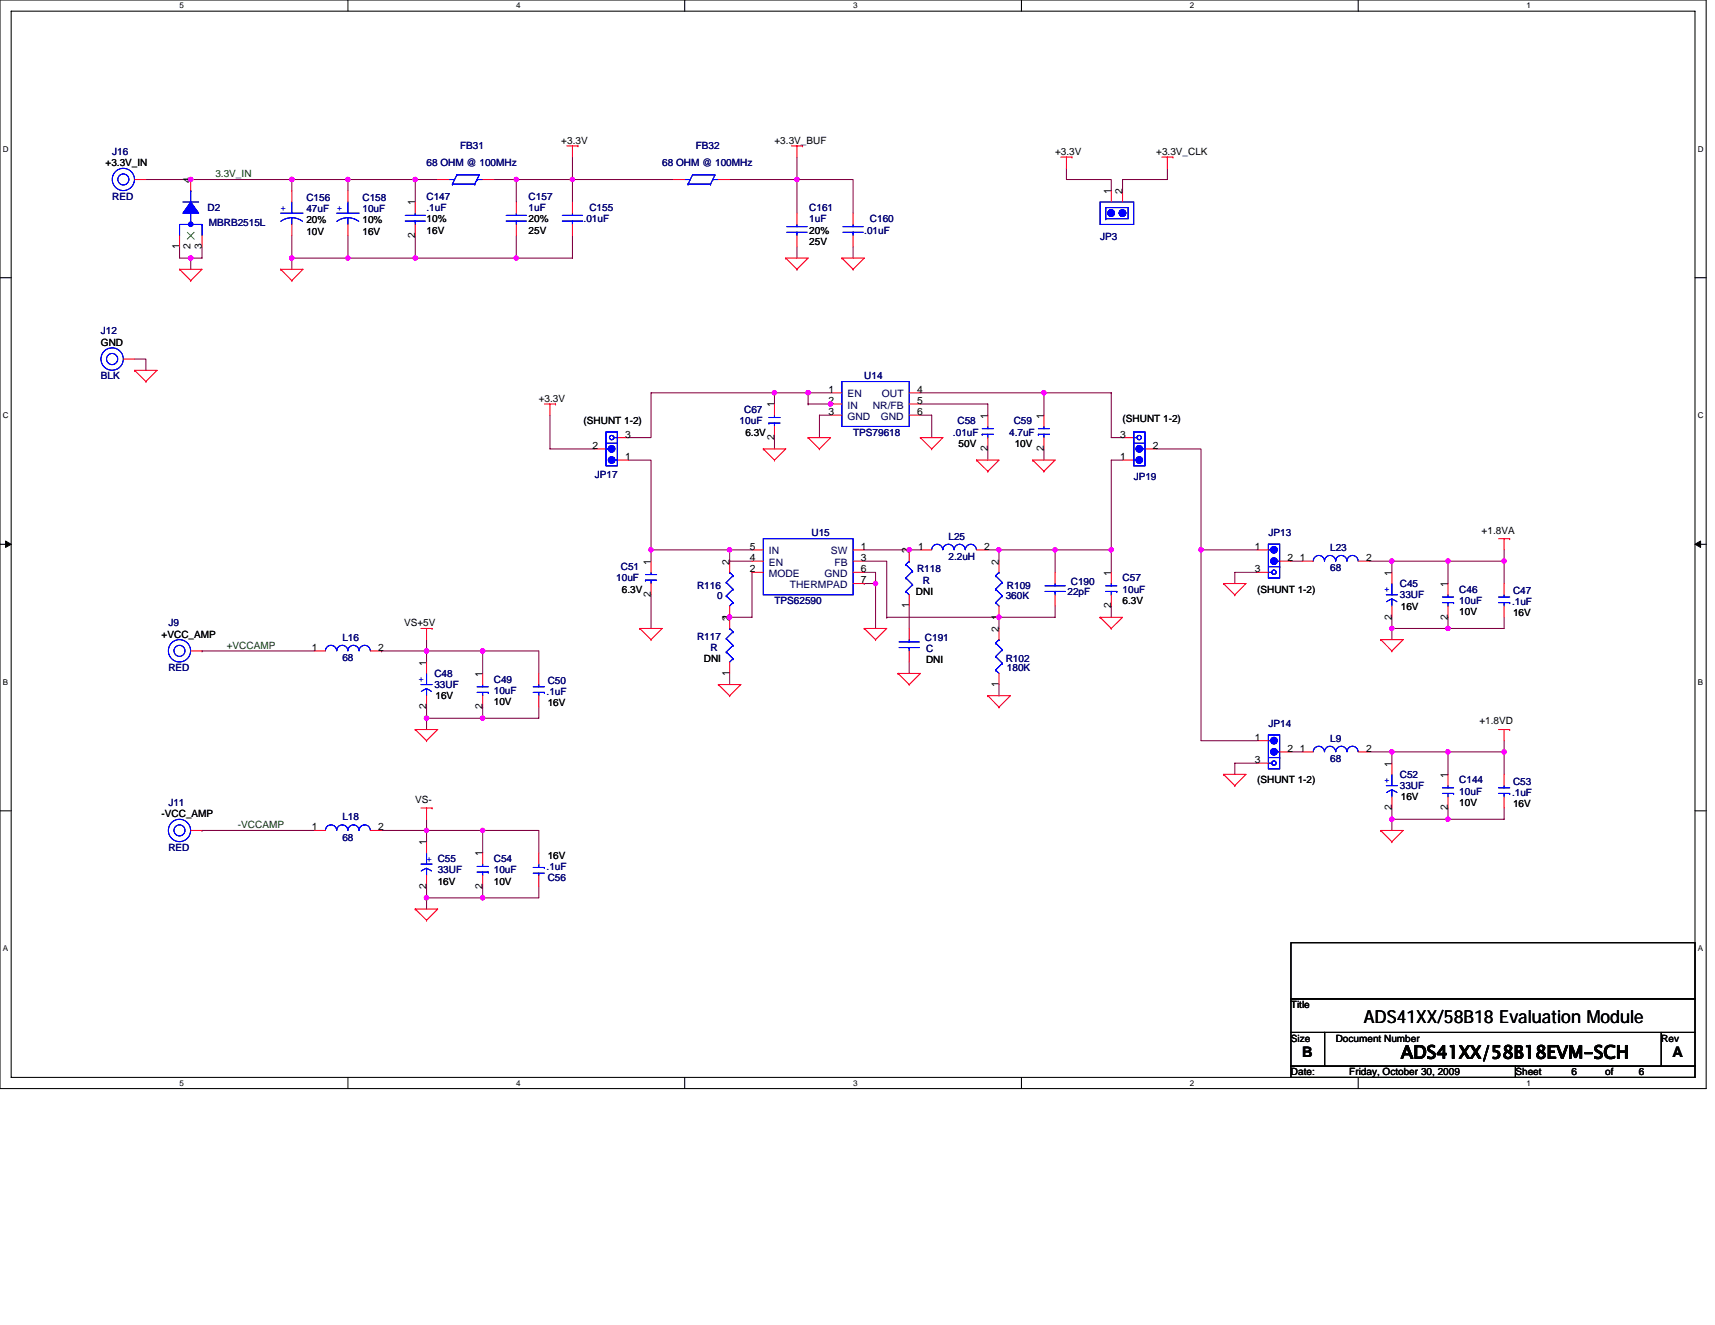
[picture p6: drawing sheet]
<svg xmlns="http://www.w3.org/2000/svg" width="279mm" height="216mm" viewBox="0 0 279 216" stroke-linecap="round" stroke-linejoin="round" font-family="sans-serif">
<path d="M0 0h278v177.4h-278zM1.8 1.8h274.3v173.8h-274.3z" fill="none" stroke="#000" stroke-width=".17"/>
<g fill="#fff">
<path d="M29.3 .2h.7v1.5h-.7z"/>
<path d="M29.3 175.7h.7v1.5h-.7z"/>
</g>
<path d="M56.7 0v1.8M56.7 175.6v1.8" fill="none" stroke="#000" stroke-width=".17"/>
<g fill="#fff">
<path d="M84.1 .2h.7v1.5h-.7z"/>
<path d="M84.1 175.7h.7v1.5h-.7z"/>
</g>
<path d="M111.5 0v1.8M111.5 175.6v1.8" fill="none" stroke="#000" stroke-width=".17"/>
<g fill="#fff">
<path d="M139 .2h.7v1.5h-.7z"/>
<path d="M139 175.7h.7v1.5h-.7z"/>
</g>
<path d="M166.4 0v1.8M166.4 175.6v1.8" fill="none" stroke="#000" stroke-width=".17"/>
<g fill="#fff">
<path d="M193.8 .2h.8v1.5h-.8z"/>
<path d="M193.8 175.7h.8v1.5h-.8z"/>
</g>
<path d="M221.3 0v1.8M221.3 175.6v1.8" fill="none" stroke="#000" stroke-width=".17"/>
<g fill="#fff">
<path d="M248.7 .2h.7v1.5h-.7z"/>
<path d="M248.7 175.7h.7v1.5h-.7z"/>
<path d="M.5 23.5h.9v1.5h-.9z"/>
<path d="M276.6 23.5h1v1.5h-1z"/>
<path d="M.5 67h.9v1.4h-.9z"/>
<path d="M276.6 67h1v1.4h-1z"/>
</g>
<path d="M0 45.3h1.8M276.1 45.3h1.9" fill="none" stroke="#000" stroke-width=".17"/>
<g fill="#fff">
<path d="M.5 110.4h.8v1.5h-.8z"/>
<path d="M276.6 110.4h.9v1.5h-.9z"/>
</g>
<path d="M0 88.7h1.8M276.1 88.7h1.9" fill="none" stroke="#000" stroke-width=".17"/>
<path d="M.9 88.2l.9 .5-.9 .5zM276.1 88.7l1-.5v1z" fill="#000" stroke="#000" stroke-width=".16"/>
<g fill="#fff">
<path d="M.5 153.8h.8v1.5h-.8z"/>
<path d="M276.6 153.8h.9v1.5h-.9z"/>
</g>
<path d="M0 132.1h1.8M276.1 132.1h1.9M210.3 153.6h65.8v9.2h-65.8zM210.3 162.8h65.8v5.4h-65.8zM210.3 168.2h5.5v5.5h-5.5zM210.3 173.7h36.6v1.9h-36.6zM215.8 168.2h54.9v5.5h-54.9zM246.9 173.7h29.2v1.9h-29.2zM270.7 168.2h5.4v5.5h-5.4z" fill="none" stroke="#000" stroke-width=".17"/>
<g fill="none" stroke="#800040" stroke-width=".17">
<path d="M23.8 29.3h7.3M31.1 29.3h.1M31.1 29.3h36.5M47.5 38.4v3.7M47.5 29.3v1.8M47.5 29.3h.1M56.7 29.3h.1M56.7 38.4v3.7M56.7 29.3v1.8M67.6 29.3h.1M67.6 38.4v3.7M67.6 29.3v3.6"/>
<path d="M67.6 29.3h3.7M80.5 29.3h3.6M84.1 29.3h9.2M84.1 29.3h.1M84.1 38.4v3.7M84.1 29.3v3.6M93.3 38.4v3.7h-9.2M93.3 29.3h.1M93.3 25.6v3.7M93.3 29.3h16.4M93.3 29.3v3.6M118.9 29.3h10.9"/>
<path d="M129.8 25.6v3.7M129.8 29.3h.1M129.8 29.3v5.4M129.8 29.3h9.2v5.4M173.7 27.4v1.9h7.3v1.8M190.2 27.4v1.9h-7.3v1.8M21.9 58.5h1.9v1.8M29.3 40.2v1.9h1.8M31.1 42.1h.1M31.1 42.1v1.8M32.9 40.2v1.9h-1.8M47.5 42.1v1.8"/>
<path d="M47.5 42.1h.1M47.5 42.1h36.6M56.7 42.1h.1M67.6 42.1h.1M129.8 40.2v1.9M139 40.2v1.9M89.6 67.6v5.6h7.3M102.4 75h3.7v14.6M126.2 71.3v1.9M126.2 64h-20.1v7.3h-3.7M126.2 64h.1M126.2 64v1.8"/>
<path d="M126.2 64h9.1M131.7 64h.1M131.7 64v1.8M131.7 65.8h.1M131.7 65.8h3.6M135.3 67.6h-1.8v3.7M149.9 65.8h11v1.8M149.9 64h20.2M149.9 67.6h1.9v3.7M160.9 73.2v1.8M170.1 64v3.6M170.1 73.2v1.8"/>
<path d="M170.1 64h10.9M181 64h.1M181 64v7.3h1.9M182.9 75h-1.9v14.6M188.4 73.2h7.3v16.4M106.1 89.6h12.8M106.1 89.6h.1M106.1 96.9v5.5M106.1 89.6v1.8M118.9 89.6h3.6M118.9 89.6v1.8h3.6M118.9 89.6h.1"/>
<path d="M122.5 93.3v7.3h-3.6M140.8 91.4h3.7v9.2M140.8 89.6h7.3M140.8 93.3h1.8v1.8M140.8 95.1h.1M140.8 95.1h1.8M142.6 95.1h.1M142.6 95.1v7.3M148.1 89.6h.1M148.1 98.7v3.7M148.1 89.6h1.8M160.9 89.6h1.9"/>
<path d="M162.8 89.6v1.8M162.8 89.6h9.1v3.7M162.8 89.6h.1M171.9 98.7v1.9h-9.1M171.9 89.6h9.1M181 89.6h.1M181 98.7v1.9M181 89.6v3.7M195.7 89.6v31.1h9.1M195.7 89.6h.1M195.7 89.6h9.1M204.8 93.3h-3.6v1.8"/>
<path d="M210.3 91.4h1.8M223.1 91.4h12.8M226.8 91.4h.1M226.8 91.4v1.9M235.9 91.4h.1M235.9 91.4v3.7M235.9 91.4h9.1M245 91.4v3.7M245 89.6v1.8M32.9 106.1h.1M32.9 106.1h18.3M62.2 106.1h.1"/>
<path d="M62.2 106.1h25.6v3.6M69.5 106.1v1.8M69.5 106.1h.1M69.5 104.2v1.9M69.5 117h.1M69.5 115.2v1.8M69.5 117v1.9M69.5 117h9.1M78.6 106.1h.1M78.6 106.1v3.6M78.6 115.2v1.8M87.8 115.2v1.8h-9.2"/>
<path d="M118.9 100.6h.1M118.9 109.7v1.8M144.5 100.6h.1M144.5 100.6h18.3M148.1 107.9v1.8M162.8 100.6v1.8M162.8 111.5v1.9M226.8 102.4h.1M226.8 102.4v1.8M226.8 100.6v1.8M235.9 102.4h.1M235.9 100.6v1.8"/>
<path d="M245 100.6v1.8h-18.2M32.9 135.3h.1M32.9 135.3h18.3M62.2 135.3h7.3M69.5 135.3h18.3v3.7M69.5 135.3v1.9M69.5 135.3h.1M69.5 133.5v1.8M78.6 135.3h.1M78.6 135.3v3.7M204.8 124.4h-3.6v1.8M210.3 122.5h1.8"/>
<path d="M223.1 122.5h3.7M226.8 122.5v1.9M226.8 131.7v1.8M226.8 133.5v1.8M226.8 133.5h.1M226.8 122.5h.1M226.8 122.5h18.2M226.8 133.5h9.1M235.9 122.5h.1M235.9 122.5v3.7M235.9 131.7v1.8M245 122.5v3.7"/>
<path d="M245 120.7v1.8M245 131.7v1.8h-9.1M69.5 144.5v1.8M69.5 146.3h.1M69.5 146.3v1.8M78.6 146.3h.1M78.6 144.5v1.8M87.8 144.5v1.8h-18.3"/>
</g>
<g fill="#f0f" stroke="#f0f" stroke-width=".17">
<circle cx="235.9" cy="102.4" r=".35"/>
<circle cx="245" cy="122.5" r=".36"/>
<circle cx="235.9" cy="122.5" r=".36"/>
<circle cx="69.5" cy="106.1" r=".35"/>
<circle cx="69.5" cy="135.3" r=".35"/>
<circle cx="78.6" cy="146.3" r=".36"/>
<circle cx="78.6" cy="106.1" r=".35"/>
<circle cx="78.6" cy="135.3" r=".35"/>
<circle cx="69.5" cy="146.3" r=".36"/>
<circle cx="78.6" cy="117" r=".35"/>
<circle cx="69.5" cy="117" r=".35"/>
<circle cx="226.7" cy="102.4" r=".35"/>
<circle cx="235.9" cy="91.4" r=".36"/>
<circle cx="245" cy="91.4" r=".36"/>
<circle cx="235.9" cy="133.5" r=".35"/>
<circle cx="226.7" cy="133.5" r=".35"/>
<circle cx="226.7" cy="91.4" r=".36"/>
<circle cx="195.7" cy="89.6" r=".36"/>
<circle cx="118.9" cy="89.6" r=".36"/>
<circle cx="106.1" cy="89.6" r=".35"/>
<circle cx="118.8" cy="100.6" r=".36"/>
<circle cx="148.1" cy="89.6" r=".35"/>
<circle cx="162.7" cy="100.6" r=".36"/>
<circle cx="171.9" cy="89.6" r=".35"/>
<circle cx="162.7" cy="89.6" r=".35"/>
<circle cx="181" cy="89.6" r=".35"/>
<circle cx="67.7" cy="29.2" r=".36"/>
<circle cx="84.1" cy="29.2" r=".35"/>
<circle cx="84.1" cy="42" r=".35"/>
<circle cx="67.7" cy="42" r=".36"/>
<circle cx="56.7" cy="42" r=".35"/>
<circle cx="31.1" cy="42" r=".36"/>
<circle cx="47.5" cy="29.2" r=".35"/>
<circle cx="31.1" cy="29.2" r=".36"/>
<circle cx="93.2" cy="29.2" r=".35"/>
<circle cx="226.7" cy="122.5" r=".36"/>
<circle cx="56.7" cy="29.2" r=".35"/>
<circle cx="47.5" cy="42" r=".35"/>
<circle cx="142.6" cy="95.1" r=".36"/>
<circle cx="129.8" cy="29.2" r=".35"/>
<circle cx="131.7" cy="64" r=".36"/>
<circle cx="126.2" cy="64" r=".36"/>
<circle cx="135.3" cy="65.8" r=".35"/>
<circle cx="170.1" cy="64" r=".36"/>
</g>
<g fill="none" stroke="#f00" stroke-width=".17">
<path d="M21.9 29.3h1.9M29.3 38.4v1.8M31.1 38.4h.1M31.1 29.3v1.8M32.9 38.4v1.8M47.5 31.1v1.8M47.5 36.6v1.8M56.7 31.1v1.8M56.7 36.6v1.8M67.6 32.9v1.8M67.6 36.6v1.8M71.3 29.3h1.9"/>
<path d="M78.6 29.3h1.9M84.1 32.9v1.8M84.1 36.6v1.8M92.4 23.8h1.8M93.3 23.8v1.8M93.3 32.9v1.8M93.3 36.6v1.8M94.2 23.8h.1M109.7 29.3h1.8M117 29.3h1.9M128.9 23.8h1.8M129.8 23.8v1.8"/>
<path d="M129.8 34.7v1.9M129.8 38.4v1.8M130.7 23.8h.1M139 34.7v1.9M139 38.4v1.8M172.8 25.6h1.8M173.7 25.6v1.8M174.6 25.6h.1M181 31.1v1.8M182.9 31.1v1.8M189.3 25.6h1.8M190.2 25.6v1.8"/>
<path d="M191.1 25.6h.1M20.1 58.5h1.8M29.3 43.9h3.6l-1.8 1.8M29.3 43.9h.1M29.3 43.9l1.8 1.8M31.1 45.7h.1M45.7 43.9h3.7l-1.9 1.8M45.7 43.9h.1M45.7 43.9l1.8 1.8M47.5 45.7h.1M128 42.1h3.7l-1.9 1.8M128 42.1h.1"/>
<path d="M128 42.1l1.8 1.8M129.8 43.9h.1M137.2 42.1h3.6l-1.8 1.8M137.2 42.1h.1M137.2 42.1l1.8 1.8M139 43.9h.1M21.9 60.3h3.7l-1.8 1.9M21.9 60.3h.1M21.9 60.3l1.9 1.9M23.8 62.2h.1M88.7 65.8h1.8M89.6 65.8v1.8"/>
<path d="M90.5 65.8h.1M96.9 73.2h1.8M100.6 75h1.8M100.6 71.3h1.8M124.4 73.2h3.6l-1.8 1.8M124.4 73.2h.1M124.4 73.2l1.8 1.8M126.2 75h.1M126.2 65.8v1.8M126.2 69.5v1.8M131.7 71.3h3.6l-1.8 1.9M131.7 71.3h.1"/>
<path d="M131.7 71.3l1.8 1.9M133.5 73.2h.1M135.3 65.8h1.9M135.3 64h1.9M135.3 67.6h1.9M148.1 65.8h1.8M148.1 64h1.8M148.1 67.6h1.8M149.9 71.3h3.7l-1.8 1.9M149.9 71.3h.1M149.9 71.3l1.9 1.9M151.8 73.2h.1"/>
<path d="M159.1 75h3.7l-1.9 1.8M159.1 75h.1M159.1 75l1.8 1.8M160.9 76.8h.1M160.9 67.6v1.9M160.9 71.3v1.9M168.2 75h3.7l-1.8 1.8M168.2 75h.1M168.2 75l1.9 1.8M170.1 76.8h.1M170.1 67.6v1.9M170.1 71.3v1.9"/>
<path d="M182.9 75h1.8M182.9 71.3h1.8M186.5 73.2h1.9M106.1 91.4v1.9M106.1 95.1v1.8M118.9 91.4v1.9M118.9 98.7v3.7M122.5 91.4h1.9M122.5 89.6h1.9M122.5 93.3h1.9M139 91.4h1.8M139 89.6h1.8"/>
<path d="M139 93.3h1.8M139 95.1h1.8M148.1 89.6v1.8M148.1 96.9v1.8M149.9 89.6h1.9M159.1 89.6h1.8M162.8 91.4v1.9M162.8 98.7v1.9M171.9 93.3v1.8M171.9 96.9v1.8M181 93.3v1.8M181 96.9v1.8"/>
<path d="M199.3 95.1h3.7l-1.8 1.8M199.3 95.1h.1M199.3 95.1l1.9 1.8M201.2 96.9h.1M204.8 89.6h1.9M204.8 93.3h1.9M208.5 91.4h1.8M212.1 91.4h1.9M221.3 91.4h1.8M226.8 93.3v1.8M226.8 98.7v1.9M235.9 95.1v1.8"/>
<path d="M235.9 98.7v1.9M244.1 87.8h1.9M245 87.8v1.8M245 95.1v1.8M245 98.7v1.9M246 87.8h.1M31.1 106.1h1.8M51.2 106.1h1.8M60.3 106.1h1.9M67.6 118.9h3.7l-1.8 1.8M67.6 118.9h.1M67.6 118.9l1.9 1.8"/>
<path d="M68.6 102.4h1.8M69.5 102.4v1.8M69.5 107.9v1.8M69.5 113.4v1.8M70.4 102.4h.1M78.6 109.7v1.8M78.6 113.4v1.8M87.8 109.7v1.8M87.8 113.4v1.8M104.2 102.4h3.7l-1.8 1.8M104.2 102.4h.1M104.2 102.4l1.9 1.8"/>
<path d="M106.1 104.2h.1M117 111.5h3.7l-1.8 1.9M117 111.5h.1M117 111.5l1.9 1.9M118.9 113.4h.1M118.9 107.9v1.8M140.8 102.4h3.7l-1.9 1.8M140.8 102.4h.1M140.8 102.4l1.8 1.8M142.6 104.2h.1M146.3 109.7h3.6l-1.8 1.8M146.3 109.7h.1"/>
<path d="M146.3 109.7l1.8 1.8M148.1 111.5h.1M148.1 102.4v1.8M148.1 106.1v1.8M160.9 113.4h3.7l-1.8 1.8M160.9 113.4h.1M160.9 113.4l1.9 1.8M162.8 115.2h.1M162.8 102.4v1.8M162.8 109.7v1.8M179.2 100.6h3.7l-1.9 1.8M179.2 100.6h.1"/>
<path d="M179.2 100.6l1.8 1.8M181 102.4h.1M224.9 104.2h3.7l-1.8 1.9M224.9 104.2h.1M224.9 104.2l1.9 1.9M226.8 106.1h.1M244.1 118.9h1.9M245 118.9v1.8M246 118.9h.1M31.1 135.3h1.8M51.2 135.3h1.8M60.3 135.3h1.9"/>
<path d="M68.6 131.7h1.8M69.5 131.7v1.8M69.5 120.7h.1M69.5 137.2v1.8M70.4 131.7h.1M78.6 139v1.8M87.8 139v1.8M199.3 126.2h3.7l-1.8 1.8M199.3 126.2h.1M199.3 126.2l1.9 1.8M201.2 128h.1M204.8 120.7h1.9"/>
<path d="M204.8 124.4h1.9M208.5 122.5h1.8M212.1 122.5h1.9M221.3 122.5h1.8M224.9 135.3h3.7l-1.8 1.9M224.9 135.3h.1M224.9 135.3l1.9 1.9M226.8 137.2h.1M226.8 124.4v1.8M226.8 129.8v1.9M235.9 126.2v1.8M235.9 129.8v1.9"/>
<path d="M245 126.2v1.8M245 129.8v1.9M67.6 148.1h3.7l-1.8 1.8M67.6 148.1h.1M67.6 148.1l1.9 1.8M69.5 149.9h.1M69.5 142.6v1.9M78.6 142.6v1.9M87.8 142.6v1.9"/>
</g>
<g fill="none" stroke="#00f" stroke-width=".17">
<path d="M29.8 32.9h2.6M31.1 34.7v1.9M31.1 31.1h.1M31.1 31.1v1.8M32.9 36.6h-3.6v1.8M32.9 36.6h.1M32.9 36.6v1.8M45.7 34.7h3.7M47.5 35.5l-.7 .1-1.1 .5M47.5 35.5l.8 .1 1 .5M47.5 35.5v1.1M47.5 32.9v1.8"/>
<path d="M54.9 34.7h3.6M54.9 36.1a2.96 2.96 0 0 1 3.5 0M56.7 35.5v1.1M56.7 32.9v1.8M66 36h3.3M66 35.1h3.3M67.6 34.7v.4M67.6 36h.1M67.6 36v.6M73.2 29.3h.9M73.7 30h.1M73.7 30l.7-1.5h3.7l-.8 1.5"/>
<path d="M73.7 30h3.6M77.3 30h.1M77.7 29.3h.1M77.7 29.3h.9M82.5 36h3.3M82.5 35.1h3.3M84.1 34.7v.4M84.1 36h.1M84.1 36v.6M91.6 36h3.3M91.6 35.1h3.3M93.3 34.7v.4"/>
<path d="M93.3 36h.1M93.3 36v.6M111.5 29.3h1M112.1 30h.1M112.1 30l.7-1.5h3.7l-.7 1.5M112.1 30h3.7M115.8 30h.1M116.1 29.3h.1M116.1 29.3h.9M128.2 37.8h3.3M128.2 36.9h3.3M129.8 36.6v.3"/>
<path d="M129.8 37.8h.1M129.8 37.8v.6M137.3 37.8h3.3M137.3 36.9h3.3M139 36.6v.3M139 37.8h.1M139 37.8v.6M179.2 32.9h5.5v3.7h-5.5zM180.1 33.8h3.7v1.8h-3.7zM180.1 35.6h.1M180.1 33.8v1.8M98.7 70.4h1.9v5.5h-1.9z"/>
<path d="M98.7 73.2h.6M98.7 72.2h.1M98.7 72.2h1.9M99.3 74.6h.7v.7h-.7zM100 71.3h.6M100 75h.6M100 75h.1M125.3 68h1.8M125.3 68.9h.1M125.3 68.9h1.8M126.2 67.6v.4M126.2 68.9v.6"/>
<path d="M137.2 62.2h10.9v7.3h-10.9zM160 69.8h1.8M160 70.8h.1M160 70.8h1.8M160.9 69.5v.3M160.9 70.8v.5M169.2 69.8h1.8M169.2 70.8h.1M169.2 70.8h1.8M170.1 69.5v.3M170.1 70.8v.5M184.7 70.4h1.8v5.5h-1.8z"/>
<path d="M184.7 71.3h.6M184.7 75h.6M184.7 72.2h1.8M185.3 75h.1M185.3 74.6h.7v.7h-.7zM186 73.2h.5M186.5 72.2h.1M105.2 93.6h1.8M105.2 94.5h.1M105.2 94.5h1.8M106.1 93.3v.3M106.1 94.5v.6"/>
<path d="M118.3 97.1h.1M118.3 94.9h.1M118.3 97.1l1.1 1.1M118.3 94.9l1.1 1.1M118.9 93.3h.1M118.9 93.3l.5 .5M119.4 98.2h.1M119.4 96h.1M119.4 93.8h.1M119.4 98.2l-.5 .5M119.4 96l-1.1 1.1M119.4 93.8l-1.1 1.1"/>
<path d="M124.4 87.8h14.6v9.1h-14.6zM147.6 96.4h.1M147.6 94.2h.1M147.6 92h.1M147.6 96.4l.5 .5M147.6 94.2l1.1 1.1M147.6 92l1.1 1.1M148.1 91.4h.1M148.1 91.4l-.5 .6M148.7 95.3h.1M148.7 93.1h.1M148.7 95.3l-1.1 1.1"/>
<path d="M148.7 93.1l-1.1 1.1M151.8 89.6a.9 .9 0 0 1 .9-.9 .9 .9 0 0 1 .9 .9 .92 .92 0 0 1 .9-.9 .92 .92 0 0 1 .9 .9M155.4 89.6a.9 .9 0 0 1 .9-.9 .9 .9 0 0 1 .9 .9 .91 .91 0 0 1 1-.9 .91 .91 0 0 1 .9 .9M162.2 98.2h.1M162.2 96h.1M162.2 93.8h.1M162.2 98.2l.6 .5M162.2 96l1.1 1.1M162.2 93.8l1.1 1.1M162.8 93.3h.1M162.8 93.3l-.6 .5M163.3 97.1h.1"/>
<path d="M163.3 94.9h.1M163.3 97.1l-1.1 1.1M163.3 94.9l-1.1 1.1M170.2 96.4h3.3M170.2 95.5h3.3M171.9 95.1v.4M171.9 96.4h.1M171.9 96.4v.5M180.1 95.5h1.8M180.1 96.4h1.8M181 95.1v.4M181 96.4v.5"/>
<path d="M181.9 96.4h.1M206.7 88.7h1.8v5.5h-1.8zM206.7 93.3h.5M206.7 89.6h.5M206.7 92.4h1.8M207.2 89.6h.1M207.2 89.2h.7v.8h-.7zM207.9 91.4h.6M208.5 92.4h.1M214 91.4a.91 .91 0 0 1 .9-.9 .91 .91 0 0 1 .9 .9 .91 .91 0 0 1 .9-.9 .91 .91 0 0 1 .9 .9M217.6 91.4a.91 .91 0 0 1 .9-.9 .91 .91 0 0 1 .9 .9 .91 .91 0 0 1 .9-.9 .91 .91 0 0 1 1 .9M225.8 96.9h1.9"/>
<path d="M226.7 97.6l.9 .4M226.8 97.6v1.1M226.8 95.1v1.8M226.8 97.6l-.9 .4M235 97.3h1.8M235 98.2h1.8M235.9 96.9v.4M235.9 98.2v.5M236.8 98.2h.1M244.1 97.3h1.9M244.1 98.2h1.9M245 96.9v.4"/>
<path d="M245 98.2v.5M246 98.2h.1M53 106a.91 .91 0 0 1 .9-.8 .91 .91 0 0 1 .9 .8 .91 .91 0 0 1 1-.8 .91 .91 0 0 1 .9 .8M56.7 106a.9 .9 0 0 1 .9-.8 .9 .9 0 0 1 .9 .8 .92 .92 0 0 1 .9-.8 .92 .92 0 0 1 .9 .8M68.6 111.5h1.8M69.4 112.2l.9 .5M69.5 112.3v1.1M69.5 109.7v1.8M69.5 112.2l-.9 .5M77.7 111.9h1.8M77.7 112.8h1.8M78.6 111.5v.4"/>
<path d="M78.6 112.8v.6M79.5 112.8h.1M86.9 111.9h1.8M86.9 112.8h1.8M87.8 111.5v.4M87.8 112.8v.6M88.7 112.8h.1M118.3 106.2h.1M118.3 104.1h.1M118.3 106.2l1.1 1.1M118.3 104.1l1.1 1.1M118.9 102.4h.1"/>
<path d="M118.9 102.4l.5 .6M119.4 107.3h.1M119.4 105.2h.1M119.4 103h.1M119.4 107.3l-.5 .6M119.4 105.2l-1.1 1M119.4 103l-1.1 1.1M146.5 105.5h3.3M146.5 104.6h3.3M148.1 104.2v.4M148.1 105.5h.1M148.1 105.5v.6"/>
<path d="M162.2 109.2h.1M162.2 107h.1M162.2 104.8h.1M162.2 109.2l.6 .5M162.2 107l1.1 1.1M162.2 104.8l1.1 1.1M162.8 104.2h.1M162.8 104.2l-.6 .6M163.3 108.1h.1M163.3 105.9h.1M163.3 108.1l-1.1 1.1M163.3 105.9l-1.1 1.1"/>
<path d="M206.7 119.8h1.8v5.5h-1.8zM53 135.3a.91 .91 0 0 1 .9-.9 .91 .91 0 0 1 .9 .9 .91 .91 0 0 1 1-.9 .91 .91 0 0 1 .9 .9M56.7 135.3a.9 .9 0 0 1 .9-.9 .9 .9 0 0 1 .9 .9 .92 .92 0 0 1 .9-.9 .92 .92 0 0 1 .9 .9M69.5 139v1.8M206.7 124.4h.5M206.7 120.7h.5M206.7 123.4h1.8M207.2 120.7h.1M207.2 120.3h.7v.8h-.7zM207.9 122.5h.6M208.5 123.4h.1M214 122.5a.91 .91 0 0 1 .9-.9 .91 .91 0 0 1 .9 .9 .91 .91 0 0 1 .9-.9 .91 .91 0 0 1 .9 .9"/>
<path d="M217.6 122.5a.91 .91 0 0 1 .9-.9 .91 .91 0 0 1 .9 .9 .91 .91 0 0 1 .9-.9 .91 .91 0 0 1 1 .9M225.8 128h1.9M226.7 128.7l.9 .4M226.8 128.7v1.1M226.8 126.2v1.8M226.8 128.7l-.9 .4M235 128.4h1.8M235 129.3h1.8M235.9 128v.4M235.9 129.3v.5M236.8 129.3h.1M244.1 128.4h1.9"/>
<path d="M244.1 129.3h1.9M245 128v.4M245 129.3v.5M246 129.3h.1M68.6 140.8h1.8M69.4 141.5l.9 .4M69.5 141.5v1.1M69.5 141.5l-.9 .4M77.7 141.2h1.8M77.7 142.1h1.8M78.6 140.8v.4M78.6 142.1v.5"/>
<path d="M79.5 142.1h.1M86.9 142.3h1.8M86.9 141.4h1.8M87.8 142.3v.3M87.8 140.8v.6M88.7 141.4h.1"/>
<circle cx="20.1" cy="29.2" r="1.81"/>
<circle cx="20.1" cy="29.2" r=".9"/>
<circle cx="181" cy="34.7" r=".54"/>
<circle cx="182.9" cy="34.7" r=".54"/>
<circle cx="18.3" cy="58.5" r="1.82"/>
<circle cx="18.3" cy="58.5" r=".91"/>
<circle cx="99.7" cy="73.1" r=".36"/>
<circle cx="99.7" cy="71.3" r=".36"/>
<circle cx="185.6" cy="73.1" r=".36"/>
<circle cx="185.6" cy="71.3" r=".35"/>
<circle cx="207.5" cy="91.4" r=".36"/>
<circle cx="207.5" cy="93.2" r=".35"/>
<circle cx="29.2" cy="106" r="1.82"/>
<circle cx="29.2" cy="106.1" r=".9"/>
<circle cx="29.2" cy="135.3" r="1.82"/>
<circle cx="29.2" cy="135.3" r=".9"/>
<circle cx="207.5" cy="122.5" r=".36"/>
<circle cx="207.5" cy="124.3" r=".35"/>
</g>
<g fill="#00f" stroke="#00f" stroke-width=".17">
<path d="M31.1 32.9l1.3 1.8h-2.6z" fill-rule="evenodd"/>
<path d="M31.1 32.9l1.3 1.8h-2.6z" fill-rule="evenodd"/>
<circle cx="207.5" cy="91.4" r=".54"/>
<circle cx="207.5" cy="89.6" r=".54"/>
<circle cx="207.5" cy="122.5" r=".54"/>
<circle cx="207.5" cy="120.7" r=".54"/>
<circle cx="99.6" cy="73.1" r=".54"/>
<circle cx="99.6" cy="75" r=".54"/>
<circle cx="181" cy="34.7" r=".54"/>
<circle cx="182.9" cy="34.7" r=".54"/>
<circle cx="185.6" cy="73.1" r=".54"/>
<circle cx="185.6" cy="75" r=".54"/>
<circle cx="31.1" cy="36.6" r=".36"/>
</g>
<path d="M30.5 37.8l1.1 1.2M31.6 37.8l-1.1 1.2" fill="none" stroke="#00db00" stroke-width=".16"/>
<g font-size="2.9">
<text x="222.2" y="166.8">ADS41XX/58B18 Evaluation Module</text>
<text x="228.2" y="172.5">ADS41XX/58B18EVM-SCH</text>
</g>
<g font-size="2.4">
<text x="212.1" y="172.3">B</text>
<text x="272.5" y="172.3">A</text>
</g>
<g font-size="1.7">
<text x="31.1" y="29.8" transform="rotate(-90 31.1 29.8)">4</text>
<text x="67.6" y="33.5" transform="rotate(-90 67.6 33.5)">1</text>
<text x="181" y="31.6" transform="rotate(-90 181 31.6)">1</text>
<text x="182.9" y="31.6" transform="rotate(-90 182.9 31.6)">2</text>
<text x="29.2" y="40.6" transform="rotate(-90 29.2 40.6)">1</text>
<text x="31.1" y="40.6" transform="rotate(-90 31.1 40.6)">2</text>
<text x="32.9" y="40.6" transform="rotate(-90 32.9 40.6)">3</text>
<text x="67.6" y="38.8" transform="rotate(-90 67.6 38.8)">2</text>
<text x="135" y="64">1</text>
<text x="135" y="65.8">2</text>
<text x="149.4" y="65.8">5</text>
<text x="149.4" y="64">4</text>
<text x="101.9" y="71.3">3</text>
<text x="126.2" y="71.7" transform="rotate(-90 126.2 71.7)">2</text>
<text x="126.2" y="66.4" transform="rotate(-90 126.2 66.4)">1</text>
<text x="135" y="67.6">3</text>
<text x="149.4" y="67.6">6</text>
<text x="160.9" y="68.2" transform="rotate(-90 160.9 68.2)">1</text>
<text x="170.1" y="68.2" transform="rotate(-90 170.1 68.2)">1</text>
<text x="182.5" y="71.3">3</text>
<text x="96.5" y="73.1">2</text>
<text x="101.9" y="75">1</text>
<text x="160.9" y="73.5" transform="rotate(-90 160.9 73.5)">2</text>
<text x="170.1" y="73.5" transform="rotate(-90 170.1 73.5)">2</text>
<text x="182.5" y="75">1</text>
<text x="187.8" y="73.1">2</text>
<text x="122.2" y="89.6">5</text>
<text x="140.3" y="89.6">1</text>
<text x="149.6" y="89.6">1</text>
<text x="160.4" y="89.6">2</text>
<text x="204.4" y="89.6">1</text>
<text x="106" y="92" transform="rotate(-90 106 92)">1</text>
<text x="118.9" y="92" transform="rotate(-90 118.9 92)">2</text>
<text x="122.2" y="93.2">2</text>
<text x="122.2" y="91.4">4</text>
<text x="140.3" y="95.1">7</text>
<text x="140.3" y="93.2">6</text>
<text x="140.3" y="91.4">3</text>
<text x="148.1" y="90.2" transform="rotate(-90 148.1 90.2)">2</text>
<text x="162.7" y="92" transform="rotate(-90 162.7 92)">2</text>
<text x="181" y="93.8" transform="rotate(-90 181 93.8)">1</text>
<text x="204.4" y="93.2">3</text>
<text x="209.7" y="91.4">2</text>
<text x="211.8" y="91.4">1</text>
<text x="222.5" y="91.4">2</text>
<text x="226.7" y="93.8" transform="rotate(-90 226.7 93.8)">1</text>
<text x="235.9" y="95.7" transform="rotate(-90 235.9 95.7)">1</text>
<text x="106" y="97.3" transform="rotate(-90 106 97.3)">2</text>
<text x="118.9" y="101.1" transform="rotate(-90 118.9 101.1)">21</text>
<text x="148.1" y="99.1" transform="rotate(-90 148.1 99.1)">1</text>
<text x="162.7" y="100.9" transform="rotate(-90 162.7 100.9)">1</text>
<text x="181" y="99.1" transform="rotate(-90 181 99.1)">2</text>
<text x="226.7" y="100.9" transform="rotate(-90 226.7 100.9)">2</text>
<text x="235.9" y="100.9" transform="rotate(-90 235.9 100.9)">2</text>
<text x="50.8" y="106">1</text>
<text x="61.6" y="106">2</text>
<text x="162.7" y="103" transform="rotate(-90 162.7 103)">2</text>
<text x="69.5" y="108.5" transform="rotate(-90 69.5 108.5)">1</text>
<text x="78.6" y="110.3" transform="rotate(-90 78.6 110.3)">1</text>
<text x="118.9" y="110.1" transform="rotate(-90 118.9 110.1)">1</text>
<text x="162.7" y="111.9" transform="rotate(-90 162.7 111.9)">1</text>
<text x="69.5" y="115.6" transform="rotate(-90 69.5 115.6)">2</text>
<text x="78.6" y="115.6" transform="rotate(-90 78.6 115.6)">2</text>
<text x="204.4" y="120.7">1</text>
<text x="204.4" y="124.3">3</text>
<text x="209.7" y="122.5">2</text>
<text x="211.8" y="122.5">1</text>
<text x="222.5" y="122.5">2</text>
<text x="226.7" y="124.9" transform="rotate(-90 226.7 124.9)">1</text>
<text x="235.9" y="126.7" transform="rotate(-90 235.9 126.7)">1</text>
<text x="50.8" y="135.3">1</text>
<text x="61.6" y="135.3">2</text>
<text x="69.5" y="137.7" transform="rotate(-90 69.5 137.7)">1</text>
<text x="226.7" y="132" transform="rotate(-90 226.7 132)">2</text>
<text x="235.9" y="132" transform="rotate(-90 235.9 132)">2</text>
<text x="78.6" y="139.5" transform="rotate(-90 78.6 139.5)">1</text>
<text x="69.5" y="144.8" transform="rotate(-90 69.5 144.8)">2</text>
<text x="78.6" y="144.8" transform="rotate(-90 78.6 144.8)">2</text>
</g>
<g font-size="1.7" fill="#000040">
<text x="138.1" y="64.7">EN</text>
<text x="143.7" y="64.7">OUT</text>
<text x="138.1" y="66.6">IN</text>
<text x="138.1" y="68.4">GND</text>
<text x="142.2" y="66.6">NR/FB</text>
<text x="143.5" y="68.4">GND</text>
<text x="125.3" y="94">MODE</text>
<text x="125.3" y="92.2">EN</text>
<text x="125.3" y="90.3">IN</text>
<text x="128.7" y="95.8">THERMPAD</text>
<text x="134.3" y="94">GND</text>
<text x="135.4" y="90.3">SW</text>
<text x="135.9" y="92.2">FB</text>
</g>
<g font-size="1.6">
<text x="91.4" y="23.4">+3.3V</text>
<text x="126.2" y="23.4">+3.3V_BUF</text>
<text x="17.2" y="27.1">+3.3V_IN</text>
<text x="171.9" y="25.3">+3.3V</text>
<text x="188.4" y="25.3">+3.3V_CLK</text>
<text x="49.9" y="38.2">10V</text>
<text x="49.9" y="36.4">20%</text>
<text x="59.1" y="38.2">16V</text>
<text x="59.1" y="36.4">10%</text>
<text x="69.5" y="36.2">10%</text>
<text x="69.5" y="38.1">16V</text>
<text x="86.1" y="36.2">20%</text>
<text x="86.1" y="38.1">25V</text>
<text x="131.8" y="38.1">20%</text>
<text x="131.8" y="39.9">25V</text>
<text x="16.4" y="56.3">GND</text>
<text x="87.8" y="65.5">+3.3V</text>
<text x="95.1" y="69.1">(SHUNT 1-2)</text>
<text x="121.4" y="71">6.3V</text>
<text x="182.9" y="68.8">(SHUNT 1-2)</text>
<text x="156.2" y="72.8">50V</text>
<text x="165.3" y="72.8">10V</text>
<text x="241.4" y="87.1">+1.8VA</text>
<text x="101.3" y="96.6">6.3V</text>
<text x="149.2" y="96.9">DNI</text>
<text x="182.9" y="98.4">6.3V</text>
<text x="204.8" y="96.6">(SHUNT 1-2)</text>
<text x="228.2" y="99.3">16V</text>
<text x="237.7" y="100.2">10V</text>
<text x="246.5" y="100.4">16V</text>
<text x="26.3" y="103.9">+VCC_AMP</text>
<text x="65.8" y="102.1">VS+5V</text>
<text x="114.7" y="107.9">DNI</text>
<text x="71" y="113.9">16V</text>
<text x="150.9" y="108.1">DNI</text>
<text x="80.5" y="114.9">10V</text>
<text x="89.2" y="115">16V</text>
<text x="241" y="118">+1.8VD</text>
<text x="67.6" y="130.8">VS-</text>
<text x="204.8" y="127.7">(SHUNT 1-2)</text>
<text x="228.2" y="130.4">16V</text>
<text x="237.7" y="131.3">10V</text>
<text x="246.5" y="131.5">16V</text>
<text x="26.3" y="133.1">-VCC_AMP</text>
<text x="89.2" y="139.9">16V</text>
<text x="71.3" y="144.1">16V</text>
<text x="80.5" y="144.1">10V</text>
<text x="210.3" y="164.2">Title</text>
<text x="210.3" y="169.7">Size</text>
<text x="217.6" y="169.7">Document Number</text>
<text x="270.7" y="169.7">Rev</text>
<text x="210.3" y="175.2">Date:</text>
<text x="219.8" y="175.2">Friday, October 30, 2009</text>
<text x="246.9" y="175.2">Sheet</text>
<text x="256" y="175.2">6</text>
<text x="261.5" y="175.2">of</text>
<text x="267" y="175.2">6</text>
</g>
<g font-size="1.6" fill="#000080">
<text x="18.3" y="25.3">J16</text>
<text x="69.5" y="27.1">68 OHM @ 100MHz</text>
<text x="75" y="24.3">FB31</text>
<text x="107.9" y="27.1">68 OHM @ 100MHz</text>
<text x="113.4" y="24.3">FB32</text>
<text x="18.3" y="32.6">RED</text>
<text x="33.8" y="34.4">D2</text>
<text x="49.9" y="32.7">C156</text>
<text x="49.9" y="34.6">47uF</text>
<text x="59.1" y="32.7">C158</text>
<text x="59.1" y="34.6">10uF</text>
<text x="69.5" y="32.6">C147</text>
<text x="69.5" y="34.4">.1uF</text>
<text x="86.1" y="32.6">C157</text>
<text x="86.1" y="34.4">1uF</text>
<text x="96" y="34.4">C155</text>
<text x="131.8" y="34.4">C161</text>
<text x="34" y="36.8">MBRB2515L</text>
<text x="95.1" y="36.2">.01uF</text>
<text x="131.8" y="36.2">1uF</text>
<text x="140.8" y="38.1">.01uF</text>
<text x="141.7" y="36.2">C160</text>
<text x="179.2" y="39.1">JP3</text>
<text x="16.4" y="54.5">J12</text>
<text x="16.4" y="61.8">BLK</text>
<text x="140.8" y="61.8">U14</text>
<text x="120.5" y="69.1">10uF</text>
<text x="121.2" y="67.3">C67</text>
<text x="139" y="71">TPS79618</text>
<text x="155.3" y="71">.01uF</text>
<text x="156" y="69.1">C58</text>
<text x="164.4" y="71">4.7uF</text>
<text x="165.1" y="69.1">C59</text>
<text x="96.9" y="77.9">JP17</text>
<text x="184.7" y="78.3">JP19</text>
<text x="132.2" y="87.4">U15</text>
<text x="154.5" y="88">L25</text>
<text x="206.7" y="87.4">JP13</text>
<text x="216.7" y="89.8">L23</text>
<text x="100.4" y="94.7">10uF</text>
<text x="101.1" y="92.9">C51</text>
<text x="149.4" y="93.3">R118</text>
<text x="150.3" y="95.1">R</text>
<text x="154.5" y="91.3">2.2uH</text>
<text x="174.5" y="95.3">C190</text>
<text x="182.9" y="94.7">C57</text>
<text x="216.7" y="93.1">68</text>
<text x="228" y="95.7">C45</text>
<text x="113.6" y="96">R116</text>
<text x="116.9" y="97.7">0</text>
<text x="126.2" y="98.4">TPS62590</text>
<text x="163.9" y="97.7">360K</text>
<text x="164" y="96">R109</text>
<text x="173.9" y="96.9">22pF</text>
<text x="182.9" y="96.6">10uF</text>
<text x="228" y="97.5">33UF</text>
<text x="237.7" y="96.6">C46</text>
<text x="237.7" y="98.4">10uF</text>
<text x="246.3" y="98.6">.1uF</text>
<text x="246.5" y="96.8">C47</text>
<text x="27.4" y="102.1">J9</text>
<text x="55.8" y="104.4">L16</text>
<text x="55.8" y="107.7">68</text>
<text x="113.6" y="104.2">R117</text>
<text x="115.8" y="106.1">R</text>
<text x="150.7" y="104.4">C191</text>
<text x="150.9" y="106.3">C</text>
<text x="163.9" y="107.9">R102</text>
<text x="27.4" y="109.4">RED</text>
<text x="70.8" y="110.3">C48</text>
<text x="70.8" y="112.1">33UF</text>
<text x="80.5" y="111.2">C49</text>
<text x="80.5" y="113">10uF</text>
<text x="89" y="113.2">.1uF</text>
<text x="89.2" y="111.4">C50</text>
<text x="164" y="109.4">180K</text>
<text x="206.7" y="118.5">JP14</text>
<text x="216.7" y="120.9">L9</text>
<text x="216.7" y="124.2">68</text>
<text x="27.4" y="131.3">J11</text>
<text x="228" y="126.7">C52</text>
<text x="228" y="128.6">33UF</text>
<text x="237.7" y="127.7">C144</text>
<text x="237.7" y="129.5">10uF</text>
<text x="246.3" y="129.7">.1uF</text>
<text x="246.5" y="127.8">C53</text>
<text x="55.8" y="133.7">L18</text>
<text x="55.8" y="137">68</text>
<text x="27.4" y="138.6">RED</text>
<text x="71.3" y="142.3">33UF</text>
<text x="80.5" y="140.5">C54</text>
<text x="80.5" y="142.3">10uF</text>
<text x="89" y="141.7">.1uF</text>
<text x="89.2" y="143.6">C56</text>
</g>
<g font-size="1.6" fill="#004000">
<text x="35.1" y="28.9">3.3V_IN</text>
<text x="36.9" y="105.7">+VCCAMP</text>
<text x="38.8" y="135">-VCCAMP</text>
</g>
<g font-size="1.6" fill="#00f">
<text x="45.7" y="34.4">+</text>
<text x="54.9" y="34.4">+</text>
<text x="225.5" y="96.5">+</text>
<text x="68.2" y="111.2">+</text>
<text x="225.5" y="127.6">+</text>
<text x="69.5" y="140.4">+ C55</text>
</g>
<g font-size="1.3">
<text x="29.3" y="1.4">5</text>
<text x="84.1" y="1.4">4</text>
<text x="139" y="1.4">3</text>
<text x="193.8" y="1.4">2</text>
<text x="248.7" y="1.4">1</text>
<text x=".5" y="24.7">D</text>
<text x="276.6" y="24.7">D</text>
<text x=".5" y="68.2">C</text>
<text x="276.6" y="68.2">C</text>
<text x=".5" y="111.6">B</text>
<text x="276.6" y="111.6">B</text>
<text x=".5" y="155">A</text>
<text x="276.6" y="155">A</text>
<text x="29.3" y="176.9">5</text>
<text x="84.1" y="176.9">4</text>
<text x="139" y="176.9">3</text>
<text x="193.8" y="176.9">2</text>
<text x="248.7" y="176.9">1</text>
</g>
</svg>
